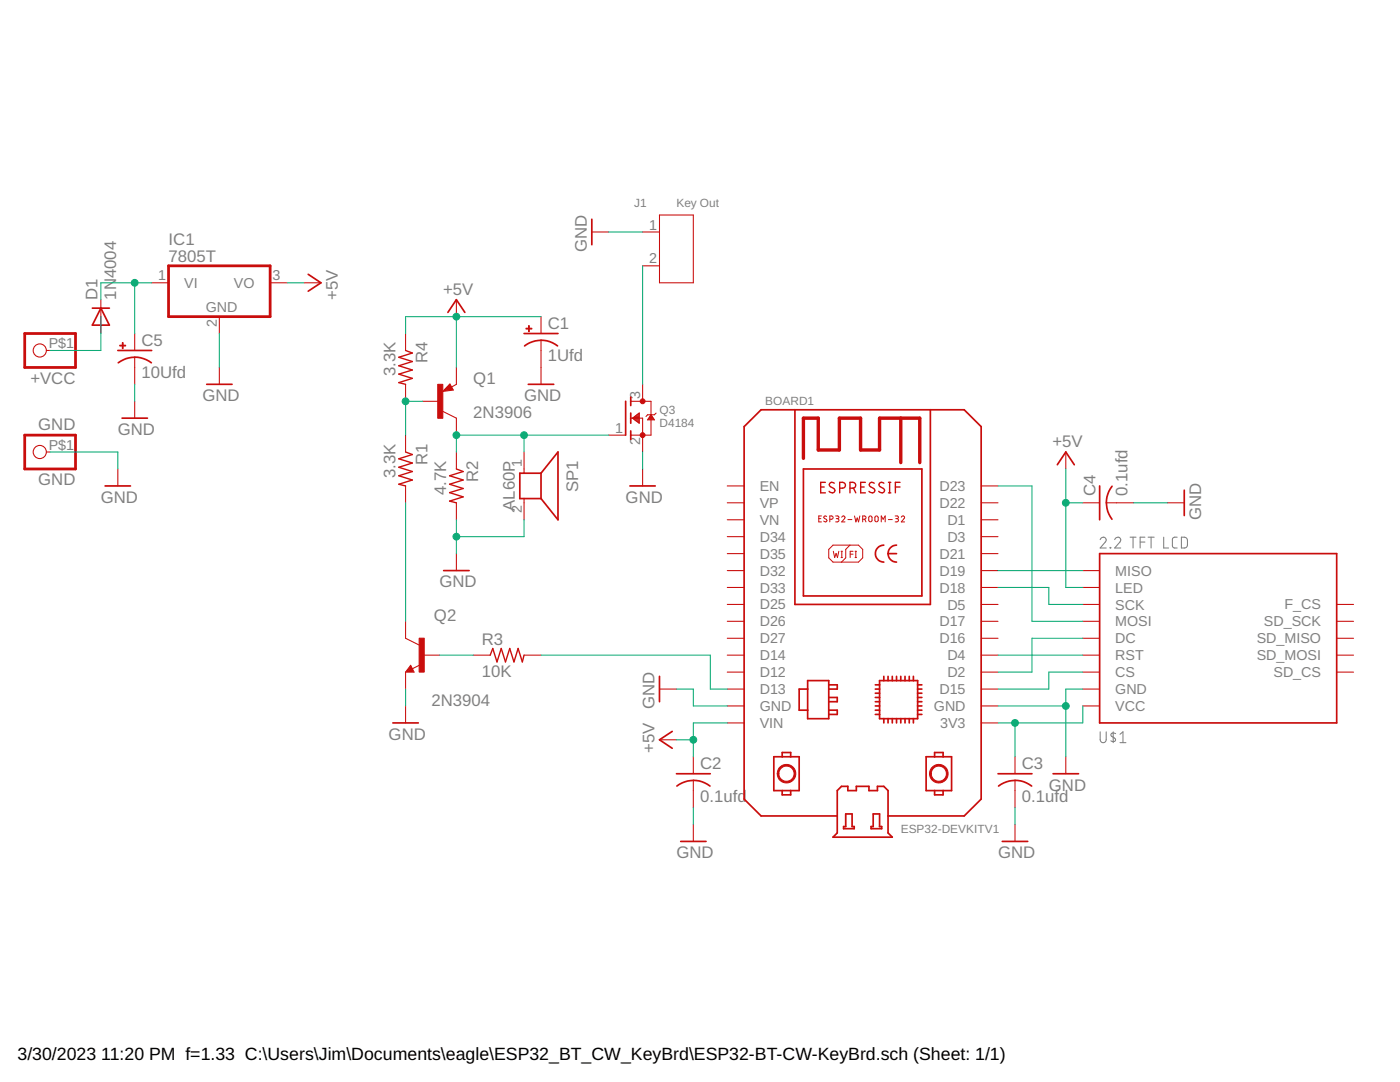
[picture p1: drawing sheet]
<svg xmlns="http://www.w3.org/2000/svg" width="279mm" height="216mm" viewBox="0 0 279 216" stroke-linecap="round" stroke-linejoin="round" font-family="sans-serif">
<g fill="none" stroke="#808080" stroke-width=".21">
<path d="M219.6 107.7a.59 .59 0 0 1 .8-.5 .59 .59 0 0 1 .2 1l-1 1.1h1.2M221.6 109.2l.1 .1zM222.5 107.7a.6 .6 0 0 1 .8-.5 .6 .6 0 0 1 .2 1l-1 1.1h1.2M225.5 107.2h1.2M226.1 107.2v2.1M227.5 108.2h1M228.5 107.2h-1v2.1M229.1 107.2h1.2M229.7 107.2v2.1M232.2 107.2v2.1h1M234.9 107.2h-.6l-.3 .5 .1 1.5 .2 .1h.6M235.8 107.2a1.03 1.03 0 0 1 1.1 .2l.1 .4-.1 1.3-.3 .2h-.8z"/>
<path d="M219.6 146v1.6a.6 .6 0 0 0 .6 .6 .6 .6 0 0 0 .6-.6v-1.6M222.2 146v2.2M222.7 146.4l-.7-.1-.3 .3 .2 .3 .7 .5a.48 .48 0 0 1-.3 .6 .48 .48 0 0 1-.6-.2M223.5 146.5l.6-.5v2.2M223.5 148.2h1.2"/>
</g>
<g fill="none" stroke="#c90d0c" stroke-width=".34">
<path d="M61.5 54.7l2.6 1.7-2.6 1.7M118.1 43.8v5M18.4 61.5h3.4M20.1 61.5l1.7 3.4h-3.4zM23.5 69.9h6.8M26.9 71.3l1.7 .3 1.6 .8M26.9 71.3l-1.8 .3-1.5 .8M41.3 76.7h5M89.4 62.3l1.7-2.5 1.7 2.5M89.7 77.5h-.5l.5-.3 .4 .5-1.4 .2 1-1 .5 .8M104.6 66.5h6.8M104.7 69a5.3 5.3 0 0 1 6.6 0"/>
<path d="M105.4 76.7h5.1M125.9 79.2v1.7M21 97h5M24.4 83.4h5M108 94.4h-4.3v5.1h4.3M108 94.4v5.1M108 94.4l3.4-4.2v13.5l-3.4-4.2M124.9 80.1v6.7M125.7 97h5.1M125.9 82.4v2.1M125.9 86v1.7M158.6 81.8v38.8h27.1v-38.8"/>
<path d="M160.3 93.6h23.7v25.3h-23.7zM211 92.7l1.7-2.5 1.7 2.5M219.5 97v6.7M221.9 97l-.8 1.6-.3 1.7M236.3 97.8v5.1M88.5 113.9h5.1M176.4 108.8a1.69 1.69 0 0 0-1.7 1.7 1.69 1.69 0 0 0 1.7 1.7M177.2 110.5a1.7 1.7 0 0 0 1.7 1.7M177.2 110.5h1.7M178.9 108.8a1.7 1.7 0 0 0-1.7 1.7M219.5 110.5h47.3v33.8h-47.3zM220.8 100.3l.3 1.8 .8 1.5"/>
<path d="M82 133.4l-.2 .4h.5l-.3-.7-.7 .8h1M131.6 135v5M161.2 137.5h-1.7v4.2h1.7M161.2 135.8h4.2v7.6h-4.2zM165.4 136.7h1.7v.8h-1.7M165.4 139.2h1.7v.8h-1.7M174.7 137.5h.8M174.7 139.2h.8M174.7 136.7h.8M174.7 138.3h.8M175.5 135.8h7.6v7.6h-7.6zM176.4 135v.8"/>
<path d="M177.2 135v.8M178.1 135v.8M178.9 135v.8M179.8 135v.8M180.6 135v.8M181.5 135v.8M182.3 135v.8M183.1 137.5h.9M183.1 139.2h.9M183.1 136.7h.9M183.1 138.3h.9M78.4 144.3h5.1"/>
<path d="M134.2 145.9l-2.6 1.7 2.6 1.7M135 154.4h6.8M135.1 156.8a5.3 5.3 0 0 1 6.6 0M154.4 151h5.1v6.8h-5.1zM156.1 151v-.8h1.7v.8M156.1 157.8v.8h1.7v-.8M165.4 141.7h1.7v.9h-1.7M167.1 157.8l.8-.9h1.3v.9h1.7v-.9h2.5v.9h1.7v-.9h1.3l.8 .9v8.4l.9 .8h-11.9l.9-.8zM174.7 141.7h.8M174.7 142.6h.8M174.7 140h.8M174.7 140.9h.8"/>
<path d="M176.4 143.4v.9M177.2 143.4v.9M178.1 143.4v.9M178.9 143.4v.9M179.8 143.4v.9M180.6 143.4v.9M181.5 143.4v.9M182.3 143.4v.9M183.1 141.7h.9M183.1 142.6h.9M183.1 140h.9M183.1 140.9h.9"/>
<path d="M184.8 151h5.1v6.8h-5.1zM186.5 151v-.8h1.7v.8M186.5 157.8v.8h1.7v-.8M199.2 154.4h6.8M199.3 156.8a5.3 5.3 0 0 1 6.6 0M210.2 154.4h5M135.8 167.9h5.1M167.1 162.8h-15.2l-3.4-3.4v-74.3l3.4-3.3h40.5l3.4 3.3v74.3l-3.4 3.4h-15.2M168.8 162.4h1.3v2.5h.4v.5h-2.1v-.5h.4zM174.3 162.4h1.2v2.5h.5v.5h-2.2v-.5h.5zM200 167.9h5.1"/>
</g>
<g fill="none" stroke="#c90d0c" stroke-width=".21">
<path d="M20.1 59.8v6.7M30.3 56.4h3.3M53.9 56.4h3.4M60.7 56.4h3.4M91.1 59.8v3.4M118.1 46.3h3.4M128.2 46.3h3.4M128.2 53h3.4M131.6 42.9h6.8v13.5h-6.8zM9.2 69.9h.8M26.9 66.5v3.4M26.9 71.3v5.4"/>
<path d="M43.8 63.2v3.3M43.8 73.3v3.4M80.9 66.5v3.4M80.9 76.7v3.4M89.8 76.6l.7 1.2-2.1 .3zM91.1 73.3v3.4l-1 .5M108 63.2v3.3M108 67.9v8.8M128.2 76.7v3.4M9.2 90.2h.8M23.5 93.6v3.4M26.9 80.1v3.3"/>
<path d="M80.9 86.8v3.4M80.9 97v3.3M84.3 80.1h3.4M88.4 82.1l2.7 1.3v3.4M91.1 90.2v3.4M104.6 90.2v4.2M104.6 99.5v4.2M121.5 86.8h3.4M125.9 80.1h4v6.7h-4M125.9 83.4h2.3v6.8M126.2 83.4l1.4-1v2.1zM126.3 83.5h1.3"/>
<path d="M126.4 83.3h1.2M126.5 83.7h1.1M126.6 83.1h1M126.7 83.8h.9M126.9 83h.7M126.9 84h.7M127.1 82.8h.5M127.2 84.2h.4M127.3 82.6h.3M127.4 84.3h.2M127.6 82.4h.1M128.2 93.6v3.4"/>
<path d="M129.3 83.7h1.2M129.5 83.5h.9M129.6 83.3h.7M129.7 83.1h.5M129.8 83h.3M129.9 82.8l.7 1h-1.4zM130.9 82.4l-.3 .4h-1.4l-.3 .3M145.1 97h3.4M195.8 97h3.4M212.7 90.2v3.4M91.1 100.3v3.4M91.1 110.5v3.4"/>
<path d="M145.1 117.2h3.4M145.1 113.9h3.4M145.1 110.5h3.4M145.1 107.1h3.4M145.1 103.7h3.4M145.1 100.3h3.4M195.8 117.2h3.4M195.8 113.9h3.4M195.8 110.5h3.4M195.8 107.1h3.4M195.8 103.7h3.4M195.8 100.3h3.4"/>
<path d="M216.1 117.2h3.4M216.1 113.9h3.4M216.1 100.3h3.4M220.8 100.3h5.4M233 100.3h3.3M80.9 124v3.4l2.8 1.3M80.9 134.1v3.4M82 132.8l.6 1.3h-1.7zM83.9 132.6l-1.6 .9M84.3 130.7h3.4M94.4 130.7h3.4M104.6 130.7h3.4"/>
<path d="M131.6 137.5h3.4M145.1 137.5h3.4M145.1 134.1h3.4M145.1 130.7h3.4M145.1 127.4h3.4M145.1 124h3.4M145.1 120.6h3.4M195.8 137.5h3.4M195.8 134.1h3.4M195.8 130.7h3.4M195.8 127.4h3.4M195.8 124h3.4"/>
<path d="M195.8 120.6h3.4M216.1 137.5h3.4M216.1 134.1h3.4M216.1 130.7h3.4M216.1 127.4h3.4M216.1 124h3.4M216.1 120.6h3.4M266.8 134.1h3.3M266.8 130.7h3.3M266.8 127.4h3.3M266.8 124h3.3M266.8 120.6h3.3"/>
<path d="M80.9 140.9v3.4M131.6 147.6h3.4M138.4 151v3.4M138.4 155.7v5.4M145.1 144.3h3.4M145.1 140.9h3.4M195.8 144.3h3.4M195.8 140.9h3.4M202.6 151v3.4M202.6 155.7v5.4M212.7 151v3.4M216.1 140.9h3.4"/>
<path d="M138.4 164.5v3.4M202.6 164.5v3.4"/>
<circle cx="7.9" cy="69.9" r="1.31"/>
<circle cx="7.9" cy="90.2" r="1.31"/>
</g>
<g fill="#c90d0c" stroke="#c90d0c" stroke-width=".2">
<path d="M155.5 153.2a1.87 1.87 0 0 1 3 0 1.87 1.87 0 0 1-.9 2.9 1.87 1.87 0 0 1-2.5-1.7h.3a1.52 1.52 0 0 1 2.3-1.3 1.52 1.52 0 0 1 .2 2.6 1.52 1.52 0 0 1-2.4-1l-.1-.3h-.3z" fill-rule="evenodd"/>
<path d="M185.9 153.2a1.86 1.86 0 0 1 3 .1 1.86 1.86 0 0 1-1 2.8 1.86 1.86 0 0 1-2.4-1.7h.3a1.52 1.52 0 0 1 2.2-1.4 1.52 1.52 0 0 1 .3 2.5 1.52 1.52 0 0 1-2.4-.8l-.1-.3h-.3z" fill-rule="evenodd"/>
<circle cx="128.2" cy="86.8" r=".49"/>
<circle cx="128.2" cy="80.1" r=".49"/>
</g>
<path d="M160.3 91.5v-8.1h3v6.4h4.2v-6.4h4.2v6.4h3.8v-6.4h8.1v8.9M179.8 83.4v8.9" fill="none" stroke="#c90d0c" stroke-width=".68"/>
<g fill="none" stroke="#c90d0c" stroke-width=".28">
<path d="M80.9 69.9l1.4 .5-2.7 .9 2.7 .8-2.7 .9 2.7 .8-2.7 .9 2.7 .8-2.7 .8 1.3 .4M80.9 90.2l1.4 .5-2.7 .8 2.7 .9-2.7 .8 2.7 .9-2.7 .8 2.7 .9-2.7 .8 1.3 .4M91.1 93.6l1.3 .5-2.7 .8 2.7 .9-2.7 .8 2.7 .9-2.7 .8 2.7 .8-2.7 .9 1.4 .3M163.8 97.2h.7M164.7 96.2h-.9v2.1h.9M166.5 96.4a.52 .52 0 0 0-.8-.1 .52 .52 0 0 0 0 .8l.7 .4a.53 .53 0 0 1 0 .8 .53 .53 0 0 1-.7-.1l-.2-.2M167.6 97.4h.5a.58 .58 0 0 0 .6-.6 .58 .58 0 0 0-.6-.6h-.5v2.1M169.6 97.4h.6a.58 .58 0 0 0 .6-.6 .58 .58 0 0 0-.6-.6h-.6v2.1M170.3 97.4l.5 .9M171.8 97.2h.7M172.7 96.2h-.9v2.1h.9M174.5 96.4a.52 .52 0 0 0-.8-.1 .52 .52 0 0 0 0 .8l.6 .4a.52 .52 0 0 1 .1 .8 .52 .52 0 0 1-.8-.1l-.2-.2"/>
<path d="M176.4 96.4a.52 .52 0 0 0-.8-.1 .52 .52 0 0 0 .1 .8l.6 .4a.52 .52 0 0 1 .1 .8 .52 .52 0 0 1-.8-.1l-.2-.2M177.3 98.3h.5M177.3 96.2h.5M177.5 96.2v2.1M178.7 97.2h.9M179.6 96.2h-.9v2.1M97.8 130.7l.5-1.3 .9 2.7 .8-2.7 .9 2.7 .8-2.7 .9 2.7 .8-2.7 .8 2.7 .4-1.4"/>
</g>
<g fill="none" stroke="#c90d0c" stroke-width=".2">
<path d="M163.4 103.5h.4M163.9 103h-.5v1.1h.5M165 103.1l-.4-.1-.2 .2 .5 .4a.3 .3 0 0 1 0 .5 .3 .3 0 0 1-.4 0l-.1-.1M165.4 109.6l.8-.8h5.1l.9 .8v1.7l-.9 .9h-5.1l-.8-.9zM165.6 103.6l.6-.1 .1-.3-.2-.2h-.5v1.1M166.3 110l.3 1.3 .3-.9 .2 .9 .3-1.3M166.8 103h.5l.1 .2-.1 .2-.4 .1M167.1 103.5l.3 .1v.3l-.2 .2h-.4M167.9 111.3h.2M167.9 110h.2M168 103.2a.33 .33 0 0 1 .4-.2 .33 .33 0 0 1 .2 .5l-.6 .6h.6M168 110v1.3"/>
<path d="M169.2 103.7h.8M169.6 108.8l-.8 .8v1.7l-.9 .9M169.7 110.6h.5M170.2 110h-.5v1.3M170.5 103l.3 1.1 .3-.7 .2 .7 .3-1.1M170.6 111.3h.3M170.6 110h.3M170.8 110v1.3M172.2 103.6l.6-.1v-.4l-.6-.1v1.1M172.6 103.6l.2 .5M173.5 103h.3l.2 .1v.8l-.2 .2h-.3l-.1-.3zM174.7 103h.3l.3 .3-.1 .6-.2 .2-.4-.2z"/>
<path d="M175.9 104.1v-1.1l.4 .6 .4-.6v1.1M177.3 103.7h.8M178.6 103h.6l.1 .2-.1 .2-.4 .1M179 103.5l.3 .2-.1 .3-.6 .1M179.9 103.2a.32 .32 0 0 1 .4-.2 .32 .32 0 0 1 .1 .5l-.5 .6h.6"/>
</g>
<path d="M33.6 53h20.3v10.2h-20.3zM4.9 66.5h10.2v6.8h-10.2zM4.9 86.8h10.2v6.8h-10.2z" fill="none" stroke="#c90d0c" stroke-width=".55"/>
<g fill="#c90d0c" stroke="#c90d0c" stroke-width=".2">
<path d="M83.7 127.3h1v6.8h-1z"/>
<path d="M87.4 76.7h1v6.8h-1z"/>
<path d="M105 65.5h1.2v.2h-1.2z"/>
<path d="M105.5 65h.1v1.2h-.1z"/>
<path d="M23.9 68.9h1.2v.1h-1.2z"/>
<path d="M24.4 68.4h.2v1.2h-.2z"/>
</g>
<g fill="none" stroke="#0dab76" stroke-width=".21">
<path d="M26.9 56.4v10.1M30.3 56.4h-10.2v3.4M57.3 56.4h3.4M121.5 46.3h6.7M128.2 53v23.7M20.1 63.2v6.7h-10.1M26.9 76.7v3.4M43.8 66.5v6.8M91.1 63.2v10.1M108 63.2h-27.1v3.3M10 90.2h13.5v3.4M84.3 80.1h-3.4v6.7"/>
<path d="M104.6 86.8v3.4M121.5 86.8h-30.4v3.4M128.2 90.2v3.4M199.2 97h6.8v27h10.1M212.7 93.6v23.6h3.4M80.9 100.3v23.7M91.1 103.7v6.8M104.6 103.7v3.4h-13.5M199.2 117.2h10.1v3.4h6.8M199.2 113.9h16.9M212.7 100.3h3.4M226.2 100.3h6.8"/>
<path d="M80.9 137.5v3.4M87.7 130.7h6.7M108 130.7h33.8v6.8h3.3M135 137.5h3.4v3.4h6.7M199.2 130.7h16.9M216.1 137.5h-3.4v13.5M216.1 134.1h-6.8v3.4h-10.1M216.1 127.4h-10.1v6.7h-6.8M135 147.6h3.4M145.1 144.3h-6.7v6.7M199.2 140.9h13.5M202.6 144.3v6.7"/>
<path d="M216.1 140.9v3.4h-16.9M138.4 161.1v3.4M202.6 161.1v3.4"/>
</g>
<g fill="#0dab76" stroke="#0dab76" stroke-width=".2">
<circle cx="91.1" cy="63.2" r=".68"/>
<circle cx="212.7" cy="100.3" r=".68"/>
<circle cx="138.4" cy="147.6" r=".68"/>
<circle cx="91.1" cy="107.1" r=".68"/>
<circle cx="212.7" cy="140.9" r=".68"/>
<circle cx="91.1" cy="86.8" r=".68"/>
<circle cx="104.6" cy="86.8" r=".68"/>
<circle cx="80.9" cy="80.1" r=".68"/>
<circle cx="202.6" cy="144.3" r=".68"/>
<circle cx="26.9" cy="56.4" r=".68"/>
</g>
<g font-size="3.5">
<text x="3.5" y="211.4">3/30/2023</text>
<text x="20.2" y="211.4">11:20 PM f=1.33 C:\Users\Jim\Documents\eagle\ESP32_BT_CW_KeyBrd\ESP32-BT-CW-KeyBrd.sch (Sheet: 1/1)</text>
</g>
<g font-size="3.3" fill="#808080">
<text x="33.6" y="52.2">7805T</text>
<text x="33.6" y="48.8">IC1</text>
<text x="117.1" y="50.3" transform="rotate(-90 117.1 50.3)">GND</text>
<text x="19.5" y="59.8" transform="rotate(-90 19.5 59.8)">D1</text>
<text x="23.2" y="59.8" transform="rotate(-90 23.2 59.8)">1N</text>
<text x="23.2" y="55.5" transform="rotate(-90 23.2 55.5)">4004</text>
<text x="67.4" y="59.8" transform="rotate(-90 67.4 59.8)">+5V</text>
<text x="88.4" y="58.8">+5V</text>
<text x="109.3" y="65.7">C1</text>
<text x="28.2" y="69.1">C5</text>
<text x="6.1" y="76.5">+VCC</text>
<text x="28.2" y="75.5">10Ufd</text>
<text x="78.9" y="75.1" transform="rotate(-90 78.9 75.1)">3.3K</text>
<text x="85.3" y="72.5" transform="rotate(-90 85.3 72.5)">R4</text>
<text x="94.5" y="76.7">Q1</text>
<text x="109.3" y="72.1">1Ufd</text>
<text x="40.4" y="80.1">GND</text>
<text x="94.5" y="83.4">2N3906</text>
<text x="104.6" y="80.1">GND</text>
<text x="7.6" y="85.8">GND</text>
<text x="23.5" y="86.8">GND</text>
<text x="210" y="89.2">+5V</text>
<text x="78.9" y="95.4" transform="rotate(-90 78.9 95.4)">3.3K</text>
<text x="85.3" y="92.8" transform="rotate(-90 85.3 92.8)">R1</text>
<text x="7.6" y="96.8">GND</text>
<text x="20.1" y="100.3">GND</text>
<text x="89.1" y="98.8" transform="rotate(-90 89.1 98.8)">4.7K</text>
<text x="95.4" y="96.2" transform="rotate(-90 95.4 96.2)">R2</text>
<text x="102.7" y="101.9" transform="rotate(-90 102.7 101.9)">AL60P</text>
<text x="115.4" y="98.2" transform="rotate(-90 115.4 98.2)">SP1</text>
<text x="124.9" y="100.3">GND</text>
<text x="218.6" y="99" transform="rotate(-90 218.6 99)">C4</text>
<text x="225" y="99" transform="rotate(-90 225 99)">0.1ufd</text>
<text x="239.7" y="103.7" transform="rotate(-90 239.7 103.7)">GND</text>
<text x="87.7" y="117.2">GND</text>
<text x="86.6" y="124">Q2</text>
<text x="96.1" y="128.7">R3</text>
<text x="96.1" y="135.1">10K</text>
<text x="86.1" y="140.9">2N3904</text>
<text x="130.6" y="141.5" transform="rotate(-90 130.6 141.5)">GND</text>
<text x="77.6" y="147.6">GND</text>
<text x="130.6" y="150.3" transform="rotate(-90 130.6 150.3)">+5V</text>
<text x="139.7" y="153.5">C2</text>
<text x="203.9" y="153.5">C3</text>
<text x="139.7" y="160">0.1ufd</text>
<text x="203.9" y="160">0.1ufd</text>
<text x="209.3" y="157.8">GND</text>
<text x="135" y="171.3">GND</text>
<text x="199.2" y="171.3">GND</text>
</g>
<g font-size="2.9" fill="#808080">
<text x="129.6" y="45.8">1</text>
<text x="129.6" y="52.6">2</text>
<text x="31.6" y="56">1</text>
<text x="36.8" y="57.4">VI</text>
<text x="46.7" y="57.4">VO</text>
<text x="54.4" y="56">3</text>
<text x="41.1" y="62.2">GND</text>
<text x="43.3" y="65.2" transform="rotate(-90 43.3 65.2)">2</text>
<text x="9.7" y="69.5">P$1</text>
<text x="127.8" y="79.6" transform="rotate(-90 127.8 79.6)">3</text>
<text x="9.7" y="89.7">P$1</text>
<text x="122.8" y="86.4">1</text>
<text x="127.8" y="88.9" transform="rotate(-90 127.8 88.9)">2</text>
<text x="104.1" y="93.1" transform="rotate(-90 104.1 93.1)">1</text>
<text x="151.6" y="98">EN</text>
<text x="151.6" y="101.3">VP</text>
<text x="187.5" y="101.4">D22</text>
<text x="187.5" y="98">D23</text>
<text x="104.1" y="102.4" transform="rotate(-90 104.1 102.4)">2</text>
<text x="151.6" y="104.7">VN</text>
<text x="189.1" y="104.7">D1</text>
<text x="151.6" y="108.1">D34</text>
<text x="151.6" y="111.5">D35</text>
<text x="187.5" y="111.5">D21</text>
<text x="189.1" y="108.1">D3</text>
<text x="151.6" y="114.9">D32</text>
<text x="151.6" y="118.2">D33</text>
<text x="187.5" y="118.2">D18</text>
<text x="187.5" y="114.9">D19</text>
<text x="222.6" y="114.9">MISO</text>
<text x="222.6" y="118.2">LED</text>
<text x="151.6" y="121.6">D25</text>
<text x="151.6" y="125">D26</text>
<text x="187.5" y="125">D17</text>
<text x="189.1" y="121.6">D5</text>
<text x="222.6" y="121.6">SCK</text>
<text x="222.6" y="125">MOSI</text>
<text x="252.2" y="125">SD_SCK</text>
<text x="256.4" y="121.6">F_CS</text>
<text x="151.6" y="128.4">D27</text>
<text x="151.6" y="131.7">D14</text>
<text x="187.5" y="128.4">D16</text>
<text x="189.1" y="131.8">D4</text>
<text x="222.6" y="128.4">DC</text>
<text x="222.6" y="131.8">RST</text>
<text x="250.8" y="131.7">SD_MOSI</text>
<text x="250.8" y="128.4">SD_MISO</text>
<text x="151.6" y="135.1">D12</text>
<text x="189.1" y="135.1">D2</text>
<text x="222.6" y="135.1">CS</text>
<text x="254.1" y="135.1">SD_CS</text>
<text x="151.6" y="138.5">D13</text>
<text x="151.6" y="141.9">GND</text>
<text x="186.4" y="141.9">GND</text>
<text x="187.5" y="138.5">D15</text>
<text x="222.6" y="138.5">GND</text>
<text x="222.6" y="141.9">VCC</text>
<text x="151.6" y="145.3">VIN</text>
<text x="187.6" y="145.3">3V3</text>
</g>
<g font-size="2.4" fill="#808080">
<text x="126.6" y="41.2">J1</text>
<text x="135" y="41.2">Key Out</text>
<text x="131.6" y="82.6">Q3</text>
<text x="152.7" y="80.9">BOARD1</text>
<text x="131.6" y="85.1">D4184</text>
<text x="179.8" y="166.2">ESP32-DEVKITV1</text>
</g>
</svg>
